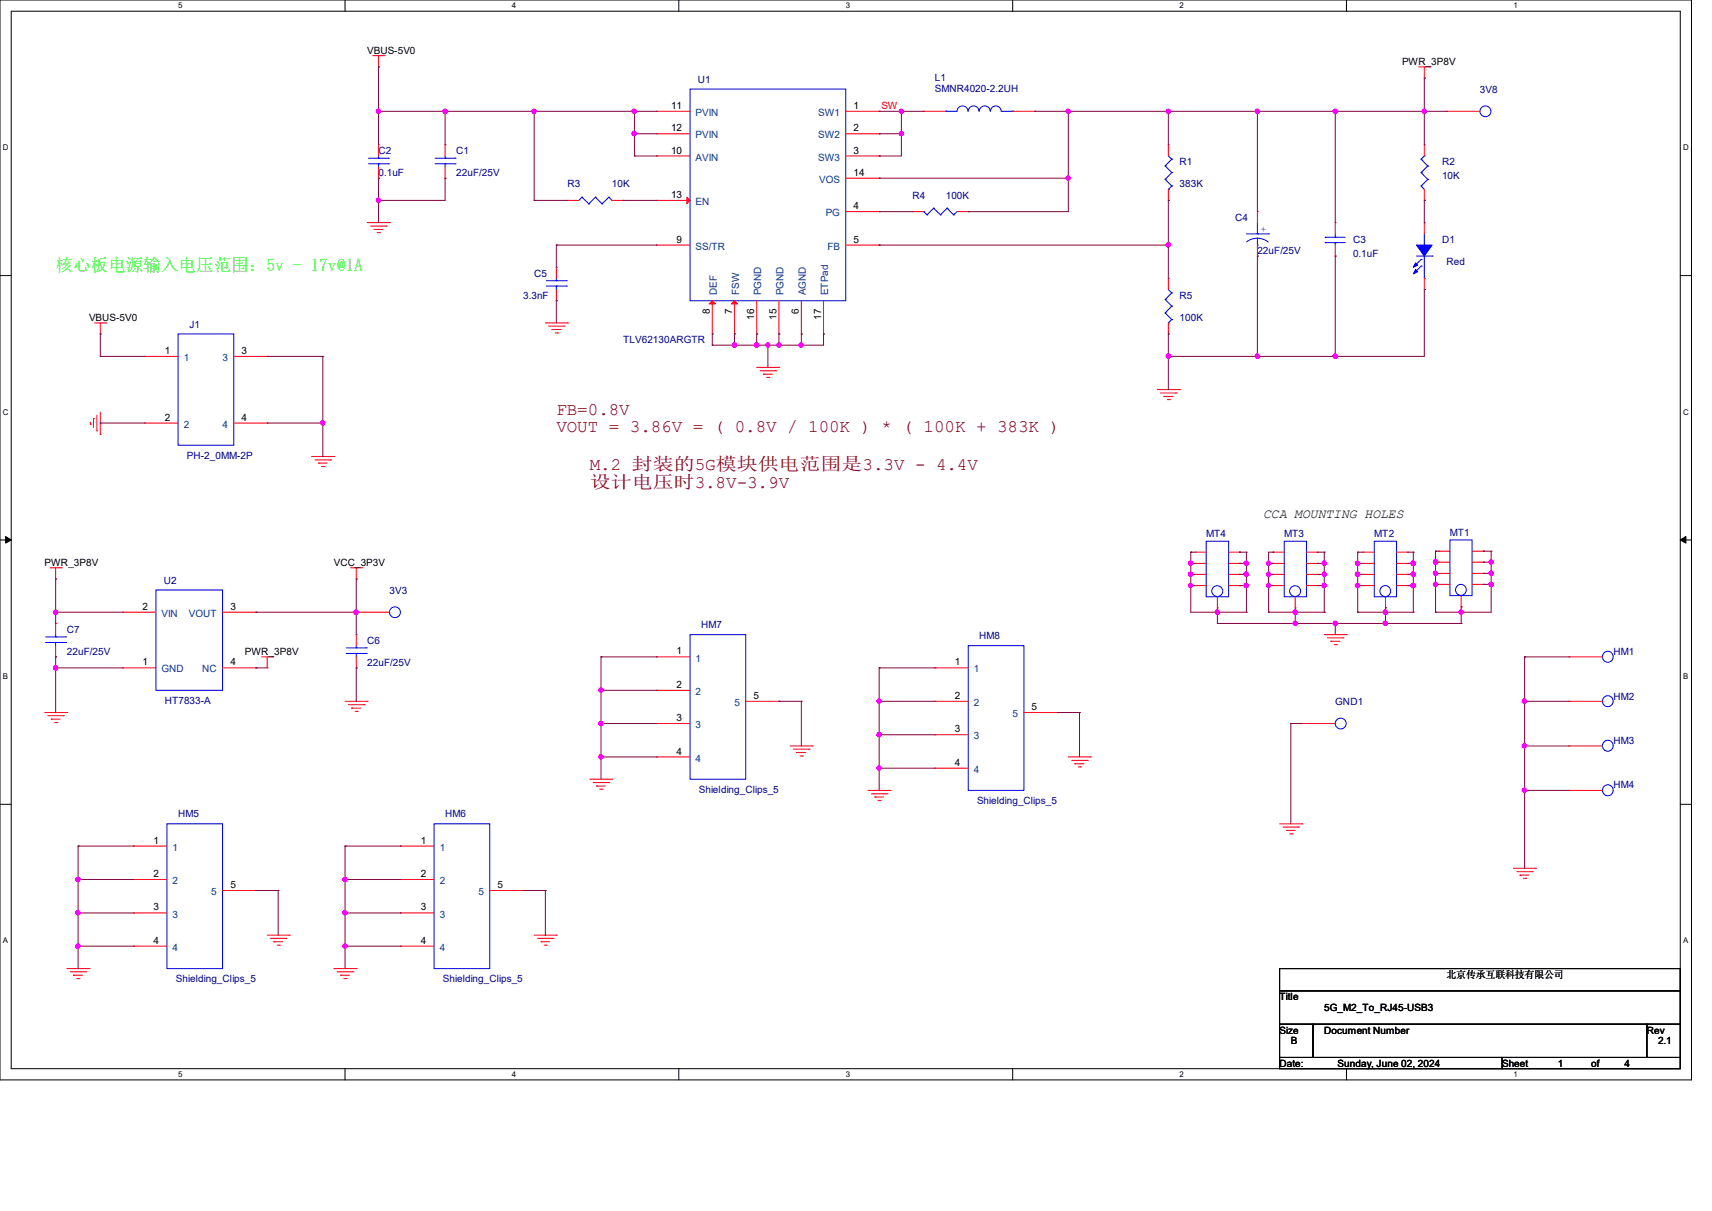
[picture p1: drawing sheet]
<svg xmlns="http://www.w3.org/2000/svg" width="297mm" height="210mm" viewBox="0 0 297 210" stroke-linecap="round" stroke-linejoin="round" font-family="sans-serif">
<path d="M0 0h293.5v187.3h-293.5zM1.9 1.9h289.6v183.4h-289.6z" fill="none" stroke="#000" stroke-width=".17"/>
<g fill="#fff">
<path d="M30.9 .2h.8v1.5h-.8z"/>
<path d="M30.9 185.5h.8v1.6h-.8z"/>
</g>
<path d="M59.9 0v1.9M59.9 185.3v2" fill="none" stroke="#000" stroke-width=".17"/>
<g fill="#fff">
<path d="M88.8 .2h.8v1.5h-.8z"/>
<path d="M88.8 185.5h.8v1.6h-.8z"/>
</g>
<path d="M117.8 0v1.9M117.8 185.3v2" fill="none" stroke="#000" stroke-width=".17"/>
<g fill="#fff">
<path d="M146.7 .2h.8v1.5h-.8z"/>
<path d="M146.7 185.5h.8v1.6h-.8z"/>
</g>
<path d="M175.7 0v1.9M175.7 185.3v2" fill="none" stroke="#000" stroke-width=".17"/>
<g fill="#fff">
<path d="M204.6 .2h.8v1.5h-.8z"/>
<path d="M204.6 185.5h.8v1.6h-.8z"/>
</g>
<path d="M233.6 0v1.9M233.6 185.3v2" fill="none" stroke="#000" stroke-width=".17"/>
<g fill="#fff">
<path d="M262.6 .2h.7v1.5h-.7z"/>
<path d="M262.6 185.5h.7v1.6h-.7z"/>
<path d="M.5 24.8h1v1.6h-1z"/>
<path d="M292 24.8h1v1.6h-1z"/>
<path d="M.5 70.7h1v1.5h-1z"/>
<path d="M292 70.7h1v1.5h-1z"/>
</g>
<path d="M0 47.8h1.9M291.5 47.8h2" fill="none" stroke="#000" stroke-width=".17"/>
<g fill="#fff">
<path d="M.5 116.5h.9v1.6h-.9z"/>
<path d="M292 116.5h.9v1.6h-.9z"/>
</g>
<path d="M0 93.6h1.9M291.5 93.6h2" fill="none" stroke="#000" stroke-width=".17"/>
<path d="M1 93l.9 .6-.9 .6zM291.5 93.6l1-.6v1.2z" fill="#000" stroke="#000" stroke-width=".17"/>
<g fill="#fff">
<path d="M.5 162.4h.9v1.5h-.9z"/>
<path d="M292 162.4h.9v1.5h-.9z"/>
</g>
<path d="M0 139.5h1.9M291.5 139.5h2M222 168h69.5v3.8h-69.5zM222 171.8h69.5v5.8h-69.5zM222 177.6h5.8v5.8h-5.8zM227.8 177.6h57.9v5.8h-57.9zM285.7 177.6h5.8v5.8h-5.8zM222 183.4h38.6v1.9h-38.6zM260.6 183.4h30.9v1.9h-30.9z" fill="none" stroke="#000" stroke-width=".17"/>
<g fill="none" stroke="#f00" stroke-width=".17">
<path d="M64.7 9.7h1.9M65.7 11.6h.1M65.7 9.7v1.9M66.6 9.7h.1M113.9 19.3h.1M113.9 19.3h5.8M146.7 19.3h5.8M152.5 19.3h.1M160.2 19.3h.1M160.2 19.3h3.9M175.7 19.3h3.8M179.5 19.3h.1"/>
<path d="M246.1 11.6h2M247.1 13.5h.1M247.1 11.6v1.9M248.1 11.6h.1M251 19.3h.1M251 19.3h5.8M63.7 38.6h3.9M64.3 39.2h2.7M64.9 39.8h.1M64.9 39.8h1.5M65.7 25.1h.1M65.7 30.9h.1"/>
<path d="M65.7 25.1v2M65.7 29v1.9M67 39.2h.1M67.6 38.6h.1M77.2 25.1h.1M77.2 30.9h.1M77.2 25.1v2M77.2 29v1.9M98.5 34.8h.1M98.5 34.8h1.9M106.2 34.8h1.9M108.1 34.8h.1"/>
<path d="M113.9 23.2h.1M113.9 27.1h.1M113.9 34.8h.1M113.9 23.2h5.8M113.9 27.1h5.8M113.9 34.8h5.8M146.7 23.2h5.8M146.7 27.1h5.8M146.7 36.7h5.8M146.7 30.9h5.8M152.5 23.2h.1M152.5 27.1h.1"/>
<path d="M152.5 36.7h.1M152.5 30.9h.1M158.3 36.7h.1M158.3 36.7h1.9M166 36.7h2M168 36.7h.1M202.7 25.1h.1M202.7 34.8h.1M202.7 25.1v2M202.7 32.9v1.9M218.1 36.7h.1M218.1 36.7v1.9"/>
<path d="M231.6 38.6h.1M231.6 38.6v2M247.1 34.8h.1M247.1 25.1h.1M247.1 38.6h.1M247.1 25.1v2M247.1 32.9v1.9M247.1 38.6v2M16.4 56h2M17.4 57.9h.1M17.4 56v1.9M18.4 56h.1"/>
<path d="M65.4 40.3h.4M65.8 40.3h.1M94.6 56h3.9M95.2 56.6h2.7M95.8 57.1h.1M95.8 57.1h1.5M96.4 57.7h.3M96.5 46.4h.1M96.5 52.2h.1M96.5 46.4v1.9M96.5 50.2v2M96.7 57.7h.1"/>
<path d="M97.9 56.6h.1M98.5 56h.1M113.9 42.5h.1M113.9 42.5h5.8M123.6 57.9h.1M123.6 52.2v5.7M127.4 57.9h.1M127.4 52.2v5.7M131.3 57.9h.1M131.3 52.2v5.7M135.1 57.9h.1M135.1 52.2v5.7"/>
<path d="M139 57.9h.1M139 52.2v5.7M142.9 57.9h.1M142.9 52.2v5.7M146.7 42.5h5.8M152.5 42.5h.1M202.7 48.3h.1M202.7 57.9h.1M202.7 48.3v1.9M202.7 56v1.9M218.1 44.4h.1M218.1 42.5v1.9"/>
<path d="M231.6 44.4h.1M231.6 42.5v1.9M247.1 50.2h.1M247.1 48.3v1.9M15.7 73.6h.1M15.7 73.2v.4M16.2 72.6h.1M16.2 72.6v1.5M16.8 74.7h.1M16.8 72v2.7M17.4 75.3h.1M17.4 71.5v3.8"/>
<path d="M25.1 61.8h.1M25.1 73.4h.1M25.1 61.8h5.8M25.1 73.4h5.8M40.6 61.8h5.8M40.6 73.4h5.8M46.4 61.8h.1M46.4 73.4h.1M54.1 79.2h3.8M54.7 79.8h2.7M57.4 79.8h.1M57.9 79.2h.1"/>
<path d="M131.3 63.7h3.8M131.9 64.3h2.7M132.5 64.9h.1M132.5 64.9h1.5M133 65.4h.4M133.4 65.4h.1M134.6 64.3h.1M135.1 63.7h.1M200.8 67.6h3.8M201.3 68.2h2.7M201.9 68.7h.1M201.9 68.7h1.6"/>
<path d="M202.5 69.3h.4M202.9 69.3h.1M204 68.2h.1M204.6 67.6h.1M8.7 98.5h1.9M9.7 98.5v1.9M10.6 98.5h.1M55.2 80.3h.1M55.2 80.3h1.6M55.8 80.9h.4M56.2 80.9h.1M60.8 98.5h1.9"/>
<path d="M61.8 98.5v1.9M62.7 98.5h.1M207.3 95.8h.1M207.3 97.7h.1M207.3 99.6h.1M207.3 95.8h2M207.3 97.7h2M207.3 99.6h2M213.1 95.8h2M213.1 97.7h2M213.1 99.6h2M215.1 99.6h.1"/>
<path d="M215.1 97.7h.1M215.1 95.8h.1M220.9 95.8h.1M220.9 97.7h.1M220.9 99.6h.1M220.9 95.8h1.9M220.9 97.7h1.9M220.9 99.6h1.9M226.7 95.8h1.9M226.7 97.7h1.9M226.7 99.6h1.9M228.6 99.6h.1"/>
<path d="M228.6 97.7h.1M228.6 95.8h.1M236.5 95.8h.1M236.5 97.7h.1M236.5 99.6h.1M236.5 95.8h1.9M236.5 97.7h1.9M236.5 99.6h1.9M242.3 95.8h1.9M242.3 97.7h1.9M242.3 99.6h1.9M244.2 99.6h.1"/>
<path d="M244.2 97.7h.1M244.2 95.8h.1M249.6 95.6h.1M249.6 97.5h.1M249.6 99.4h.1M249.6 95.6h1.9M249.6 97.5h1.9M249.6 99.4h1.9M255.4 95.6h1.9M255.4 97.5h1.9M255.4 99.4h1.9M257.3 99.4h.1"/>
<path d="M257.3 97.5h.1M257.3 95.6h.1M9.7 100.4h.1M9.7 108.1h.1M9.7 113.9h.1M9.7 108.1v2M9.7 112v1.9M21.3 115.8h.1M21.3 106.2h.1M21.3 115.8h5.8M21.3 106.2h5.8M38.6 115.8h5.8"/>
<path d="M38.6 106.2h5.8M44.4 115.8h.1M44.4 106.2h.1M45.4 113.9h1.9M46.4 115.8h.1M46.4 113.9v1.9M47.3 113.9h.1M61.8 100.4h.1M61.8 110.1h.1M61.8 115.8h.1M61.8 106.2h.1M61.8 110.1v1.9"/>
<path d="M61.8 113.9v1.9M61.8 106.2h5.8M113.9 113.9h.1M113.9 119.7h.1M113.9 113.9h5.8M113.9 119.7h5.8M162.2 115.8h.1M162.2 115.8h5.8M207.3 101.6h.1M207.3 101.6h2M211.2 105.4h.1M211.2 103.5v1.9"/>
<path d="M213.1 101.6h2M215.1 101.6h.1M220.9 101.6h.1M220.9 101.6h1.9M224.7 105.4h.1M224.7 103.5v1.9M226.7 101.6h1.9M228.6 101.6h.1M229.7 110.1h3.9M230.3 110.6h2.7M230.9 111.2h.1M230.9 111.2h1.6"/>
<path d="M231.5 111.8h.4M231.9 111.8h.1M233 110.6h.1M233.6 110.1h.1M236.5 101.6h.1M236.5 101.6h1.9M240.4 105.4h.1M240.4 103.5v1.9M242.3 101.6h1.9M244.2 101.6h.1M249.6 101.3h.1M249.6 101.3h1.9"/>
<path d="M253.5 105.2h.1M253.5 103.3v1.9M255.4 101.3h1.9M257.3 101.3h.1M272.2 113.9h.1M272.2 113.9h5.8M7.7 123.6h3.9M8.3 124.1h2.7M8.9 124.7h.1M8.9 124.7h1.6M9.5 125.3h.4M9.9 125.3h.1"/>
<path d="M11 124.1h.1M11.6 123.6h.1M59.9 121.6h3.8M60.5 122.2h2.7M61 122.8h.1M61 122.8h1.6M61.6 123.4h.4M62 123.4h.1M63.2 122.2h.1M63.7 121.6h.1M102.3 135.1h3.9M102.9 135.7h2.7"/>
<path d="M103.5 136.3h.1M103.5 136.3h1.5M104.1 136.9h.3M104.4 136.9h.1M105.6 135.7h.1M106.2 135.1h.1M113.9 125.5h.1M113.9 131.3h.1M113.9 131.3h5.8M113.9 125.5h5.8M129.4 121.6h5.7M135.1 121.6h.1"/>
<path d="M137.1 129.4h3.8M137.7 129.9h2.7M138.2 130.5h.1M138.2 130.5h1.6M138.8 131.1h.4M139.2 131.1h.1M140.4 129.9h.1M140.9 129.4h.1M150.6 137.1h3.8M151.2 137.7h2.7M151.8 138.2h.1M151.8 138.2h1.5"/>
<path d="M152.3 138.8h.4M152.7 138.8h.1M153.9 137.7h.1M154.4 137.1h.1M162.2 121.6h.1M162.2 127.4h.1M162.2 133.2h.1M162.2 121.6h5.8M162.2 127.4h5.8M162.2 133.2h5.8M177.6 123.6h5.8M183.4 123.6h.1"/>
<path d="M185.3 131.3h3.9M185.9 131.9h2.7M186.5 132.5h.1M186.5 132.5h1.5M187.1 133h.4M187.5 133h.1M188.6 131.9h.1M189.2 131.3h.1M225.9 125.5h.1M225.9 125.5h5.7M272.2 137.1h.1M272.2 129.4h.1"/>
<path d="M272.2 121.6h.1M272.2 121.6h5.8M272.2 129.4h5.8M272.2 137.1h5.8M23.2 146.7h.1M23.2 152.5h.1M23.2 158.3h.1M23.2 146.7h5.8M23.2 152.5h5.8M23.2 158.3h5.8M38.6 154.4h5.8M44.4 154.4h.1"/>
<path d="M69.5 146.7h.1M69.5 152.5h.1M69.5 158.3h.1M69.5 146.7h5.8M69.5 152.5h5.8M69.5 158.3h5.8M85 154.4h5.8M90.8 154.4h.1M222 142.9h3.9M222.6 143.4h2.7M223.2 144h.1M223.2 144h1.5"/>
<path d="M223.7 144.6h.5M224.2 144.6h.1M225.3 143.4h.1M225.9 142.9h.1M262.6 150.6h3.8M263.1 151.2h2.8M263.7 151.8h.1M263.7 151.8h1.6M264.3 152.3h.4M264.7 152.3h.1M265.9 151.2h.1M266.4 150.6h.1"/>
<path d="M11.6 168h3.9M12.2 168.5h2.7M12.7 169.1h.1M12.7 169.1h1.6M13.3 169.7h.4M13.7 169.7h.1M14.9 168.5h.1M15.5 168h.1M23.2 164.1h.1M23.2 164.1h5.8M46.4 162.2h3.8M46.9 162.7h2.7"/>
<path d="M47.5 163.3h.1M47.5 163.3h1.6M48.1 163.9h.4M48.5 163.9h.1M49.6 162.7h.1M50.2 162.2h.1M57.9 168h3.9M58.5 168.5h2.7M59.1 169.1h.1M59.1 169.1h1.5M59.6 169.7h.5M60.1 169.7h.1"/>
<path d="M61.2 168.5h.1M61.8 168h.1M69.5 164.1h.1M69.5 164.1h5.8M92.7 162.2h3.8M93.3 162.7h2.7M93.9 163.3h.1M93.9 163.3h1.5M94.4 163.9h.4M94.8 163.9h.1M96 162.7h.1M96.5 162.2h.1"/>
</g>
<g fill="none" stroke="#00f" stroke-width=".17">
<path d="M119.7 15.5h27v36.7h-27zM164.1 19.3h.1M164.1 19.3h1.9a.95 .95 0 0 1 1-.9 .95 .95 0 0 1 .9 .9M168 19.3a.93 .93 0 0 1 .9-.9 .93 .93 0 0 1 .9 .9M169.9 19.3a.95 .95 0 0 1 .9-.9 .95 .95 0 0 1 1 .9M171.8 19.3a.93 .93 0 0 1 1-.9 .93 .93 0 0 1 .9 .9M173.7 19.3h2M175.7 19.3h.1M63.9 28.4h3.5M63.9 27.4h3.5M65.7 27.4h.1M65.7 28.4h.1"/>
<path d="M65.7 27.1v.3M65.7 28.4v.6M67.4 28.4h.1M67.4 27.4h.1M75.5 28.4h3.5M75.5 27.4h3.5M77.2 27.4h.1M77.2 28.4h.1M77.2 27.1v.3M77.2 28.4v.6M79 28.4h.1M79 27.4h.1"/>
<path d="M101 34.2h.1M101 34.2l-.6 .6M101 34.2l1.2 1.1M102.2 35.3h.1M103.3 34.2h.1M103.3 34.2l-1.1 1.1M103.3 34.2l1.1 1.1M104.4 35.3h.1M105.6 34.2h.1M105.6 34.2l-1.2 1.1M105.6 34.2l.6 .6M106.2 34.8h.1"/>
<path d="M160.2 36.7h.1M160.2 36.7l.6 .6M160.8 37.3h.1M162 36.1h.1M162 36.1l1.2 1.2M162 36.1l-1.2 1.2M163.2 37.3h.1M164.3 36.1h.1M164.3 36.1l1.1 1.2M164.3 36.1l-1.1 1.2M165.4 37.3h.1M166 36.7l-.6 .6"/>
<path d="M202.1 28.8h.1M202.1 31.1h.1M202.1 28.8l1.2 1.1M202.1 31.1l1.2 1.2M202.7 32.9h.1M202.7 27.1l.6 .5M203.3 27.6h.1M203.3 29.9h.1M203.3 32.3h.1M203.3 27.6l-1.2 1.2M203.3 29.9l-1.2 1.2M203.3 32.3l-.6 .6"/>
<path d="M218.1 38.6v2M246.5 32.3h.1M246.5 29.9h.1M246.5 27.6h.1M246.5 32.3l.6 .6M246.5 29.9l1.2 1.2M246.5 27.6l1.2 1.2M247.1 27.1h.1M247.1 27.1l-.6 .5M247.7 31.1h.1M247.7 28.8h.1M247.7 31.1l-1.2 1.2"/>
<path d="M247.7 28.8l-1.2 1.1M30.9 57.9h9.7v19.3h-9.7zM94.8 49.6h3.5M94.8 48.7h3.5M96.5 48.7h.1M96.5 49.6h.1M96.5 48.3v.4M96.5 49.6v.6M98.3 49.6h.1M98.3 48.7h.1M202.1 51.9h.1M202.1 54.3h.1"/>
<path d="M202.1 51.9l1.2 1.2M202.1 54.3l1.2 1.1M202.7 56h.1M202.7 50.2l.6 .6M203.3 50.8h.1M203.3 53.1h.1M203.3 55.4h.1M203.3 50.8l-1.2 1.1M203.3 53.1l-1.2 1.2M203.3 55.4l-.6 .6M216.2 40.6h3.9M218.1 42.5h.1"/>
<path d="M218.1 40.6h.1M218.1 41.3l1.2 .3 .7 .4M218.1 41.3l-.8 .1-1 .5M218.1 41.3v1.2M220.1 40.6h.1M229.9 41.1h.1M229.9 42.1h.1M229.9 41.1h3.5M229.9 42.1h3.5M231.6 42.1h.1M231.6 41.1h.1M231.6 40.6v.5"/>
<path d="M231.6 42.1v.4M245.7 44.4h2.8M246.5 45h.1M246.5 46.1h.1M246.5 45l-1.1 1.1M246.5 46.1l-1.1 1.2M247.1 42.5h.1M247.1 48.3h.1M247.1 40.6v1.9M247.1 44.4v3.9M248.5 44.4h.1M209.3 93.9h3.8v9.6h-3.8z"/>
<path d="M222.8 93.9h3.9v9.6h-3.9zM238.4 93.9h3.9v9.6h-3.9zM251.5 93.6h3.9v9.7h-3.9zM7.9 111.4h3.5M7.9 110.4h3.5M9.7 110.4h.1M9.7 111.4h.1M9.7 110.1v.3M9.7 111.4v.6M11.4 111.4h.1M11.4 110.4h.1M27.1 102.3h11.5v17.4h-11.5z"/>
<path d="M60.1 113.3h3.4M60.1 112.4h3.4M61.8 112.4h.1M61.8 113.3h.1M61.8 112v.4M61.8 113.3v.6M63.5 113.3h.1M63.5 112.4h.1M119.7 110.1h9.7v25h-9.7zM168 112h9.6v25.1h-9.6zM29 142.9h9.6v25.1h-9.6zM75.3 142.9h9.7v25.1h-9.7z"/>
<circle cx="257.7" cy="19.3" r=".94"/>
<circle cx="68.5" cy="106.2" r=".94"/>
<circle cx="211.2" cy="102.5" r=".94"/>
<circle cx="224.7" cy="102.5" r=".94"/>
<circle cx="240.3" cy="102.5" r=".94"/>
<circle cx="253.4" cy="102.3" r=".94"/>
<circle cx="278.9" cy="113.9" r=".94"/>
<circle cx="232.6" cy="125.5" r=".94"/>
<circle cx="278.9" cy="129.3" r=".94"/>
<circle cx="278.9" cy="121.6" r=".94"/>
<circle cx="278.9" cy="137" r=".94"/>
</g>
<g fill="#f00" stroke="#f00" stroke-width=".17">
<path d="M119.2 34.2l.5 .6-.5 .5z"/>
<path d="M123 52.7l.6-.5 .5 .5z"/>
<path d="M126.9 52.7l.5-.5 .6 .5z"/>
</g>
<g fill="#00f" stroke="#00f" stroke-width=".17">
<path d="M245.7 42.5h2.8l-1.4 1.9z" fill-rule="evenodd"/>
<path d="M245.6 46.7l.4 .4-.8 .4z" fill-rule="evenodd"/>
<path d="M245.6 45.6l.4 .4-.8 .4z" fill-rule="evenodd"/>
</g>
<g fill="none" stroke="#800040" stroke-width=".17">
<path d="M65.7 11.6h.1M65.7 19.3h.1M65.7 11.6v13.5M65.7 19.3h48.2M77.2 19.3h.1M77.2 19.3v5.8M92.7 19.3h.1M92.7 19.3v15.5M110.1 19.3h.1M110.1 19.3v7.8M152.5 19.3h.1M152.5 19.3h7.7"/>
<path d="M156.4 19.3h.1M156.4 19.3v7.8h-3.9M179.5 19.3h.1M179.5 19.3h71.5M185.3 19.3h.1M185.3 19.3v17.4h-17.3M202.7 19.3h.1M202.7 19.3v5.8M218.1 19.3h.1M218.1 19.3v17.4M231.6 19.3h.1M231.6 19.3v19.3"/>
<path d="M247.1 13.5h.1M247.1 19.3h.1M247.1 13.5v11.6M65.7 30.9h.1M65.7 34.8h.1M65.7 30.9v7.7M77.2 30.9h.1M77.2 30.9v3.9h-11.5M92.7 34.8h.1M92.7 34.8h5.8M108.1 34.8h.1M108.1 34.8h5.8"/>
<path d="M110.1 23.2h.1M110.1 27.1h.1M110.1 23.2h3.8M110.1 27.1h3.8M152.5 23.2h.1M152.5 27.1h.1M152.5 36.7h.1M152.5 30.9h.1M152.5 23.2h3.9M152.5 36.7h5.8M152.5 30.9h32.8M156.4 23.2h.1"/>
<path d="M168 36.7h.1M185.3 30.9h.1M202.7 34.8h.1M202.7 34.8v13.5M247.1 34.8h.1M247.1 34.8v3.8M17.4 57.9h.1M17.4 57.9v3.9M96.5 42.5h.1M96.5 52.2h.1M96.5 42.5h17.4M96.5 42.5v3.9"/>
<path d="M96.5 52.2v3.8M123.6 57.9h.1M123.6 59.9h.1M123.6 57.9v2M127.4 57.9h.1M127.4 59.9h.1M127.4 57.9v2M131.3 57.9h.1M131.3 59.9h.1M131.3 57.9v2M133.2 59.9h.1M133.2 59.9v3.8"/>
<path d="M135.1 57.9h.1M135.1 59.9h.1M135.1 57.9v2M139 57.9h.1M139 59.9h.1M139 57.9v2M142.9 57.9h.1M142.9 57.9v2h-19.3M152.5 42.5h.1M152.5 42.5h50.2M202.7 57.9h.1M202.7 42.5h.1"/>
<path d="M202.7 57.9v9.7M218.1 44.4h.1M218.1 44.4v17.4M231.6 44.4h.1M231.6 44.4v17.4M247.1 50.2h.1M247.1 50.2v11.6h-44.4M17.4 61.8h.1M17.4 73.4h.1M17.4 61.8h7.7M17.4 73.4h7.7M46.4 61.8h9.6"/>
<path d="M46.4 73.4h9.6M56 61.8h.1M56 73.4h.1M56 79.2h.1M56 61.8v17.4M202.7 61.8h.1M218.1 61.8h.1M231.6 61.8h.1M206.6 95.8h.1M206.6 97.7h.1M206.6 99.6h.1M206.6 95.8v10.4h9.6"/>
<path d="M206.6 95.8h.7M206.6 97.7h.7M206.6 99.6h.7M215.1 95.8h.1M215.1 97.7h.1M215.1 99.6h.1M215.1 95.8h1.1M215.1 97.7h1.1M215.1 99.6h1.1M216.2 95.8h.1M216.2 97.7h.1M216.2 99.6h.1"/>
<path d="M216.2 95.8v10.4M220.1 97.7h.1M220.1 99.6h.1M220.1 97.7h.8M220.1 99.6h.8M220.9 95.8h.1M220.9 95.8h-.8v10.4M228.6 95.8h1.1M228.6 97.7h1.1M228.6 99.6h1.1M229.7 95.8h.1M229.7 97.7h.1"/>
<path d="M229.7 99.6h.1M229.7 95.8v10.4M235.5 95.8h.1M235.5 97.7h.1M235.5 99.6h.1M235.5 95.8h1M235.5 95.8v10.4M235.5 97.7h1M235.5 99.6h1M244.2 95.8h1M244.2 97.7h1M244.2 99.6h1"/>
<path d="M245.2 95.8h.1M245.2 97.7h.1M245.2 99.6h.1M245.2 95.8v10.4M249 95.6h.1M249 97.5h.1M249 99.4h.1M249 95.6v10.6M249 95.6h.6M249 97.5h.6M249 99.4h.6M257.3 95.6h.1"/>
<path d="M257.3 97.5h.1M257.3 99.4h.1M257.3 95.6h1.4M257.3 97.5h1.4M257.3 99.4h1.4M258.7 95.6h.1M258.7 97.5h.1M258.7 99.4h.1M258.7 95.6v10.6h-9.7M9.7 115.8h.1M9.7 106.2h.1M9.7 100.4h.1"/>
<path d="M9.7 113.9h.1M9.7 115.8h11.6M9.7 106.2h11.6M9.7 100.4v7.7M9.7 113.9v9.7M44.4 106.2h.1M44.4 115.8h.1M44.4 115.8h2M44.4 106.2h17.4M61.8 106.2h.1M61.8 115.8h.1M61.8 100.4h.1"/>
<path d="M61.8 100.4v9.7M61.8 115.8v5.8M104.3 113.9h.1M104.3 119.7h.1M104.3 113.9h9.6M104.3 113.9v21.2M104.3 119.7h9.6M152.5 115.8h.1M152.5 115.8h9.7M152.5 115.8v21.3M206.6 101.6h.1M206.6 101.6h.7"/>
<path d="M211.2 106.2h.1M211.2 108.1h.1M211.2 105.4v2.7M211.2 108.1h42.3M215.1 101.6h.1M215.1 101.6h1.1M216.2 101.6h.1M216.2 106.2h.1M220.1 101.6h.1M220.1 106.2h.1M220.1 106.2h9.6M220.1 101.6h.8"/>
<path d="M224.7 106.2h.1M224.7 108.1h.1M224.7 105.4v2.7M228.6 101.6h1.1M229.7 101.6h.1M229.7 106.2h.1M231.6 108.1h.1M231.6 108.1v2M235.5 101.6h.1M235.5 106.2h.1M235.5 106.2h9.7M235.5 101.6h1"/>
<path d="M240.4 105.4h.1M240.4 108.1h.1M240.4 106.2h.1M240.4 105.4v2.7M244.2 101.6h1M245.2 101.6h.1M245.2 106.2h.1M249 101.3h.1M249 106.2h.1M249 101.3h.6M253.5 105.2h.1M253.5 106.2h.1"/>
<path d="M253.5 108.1h.1M253.5 105.2v2.9M257.3 101.3h.1M257.3 101.3h1.4M258.7 101.3h.1M264.5 113.9h.1M264.5 113.9v36.7M264.5 113.9h7.7M104.3 125.5h.1M104.3 131.3h.1M104.3 125.5h9.6M104.3 131.3h9.6"/>
<path d="M135.1 121.6h.1M135.1 121.6h3.9M139 121.6h.1M139 121.6v7.8M152.5 121.6h.1M152.5 127.4h.1M152.5 133.2h.1M152.5 121.6h9.7M152.5 127.4h9.7M152.5 133.2h9.7M183.4 123.6h.1M183.4 123.6h3.9"/>
<path d="M187.3 123.6h.1M187.3 123.6v7.7M223.9 125.5h.1M223.9 125.5v17.4M223.9 125.5h2M264.5 129.4h.1M264.5 121.6h.1M264.5 137.1h.1M264.5 129.4h7.7M264.5 121.6h7.7M264.5 137.1h7.7M13.5 146.7h.1"/>
<path d="M13.5 152.5h.1M13.5 158.3h.1M13.5 146.7h9.7M13.5 146.7v21.3M13.5 152.5h9.7M13.5 158.3h9.7M44.4 154.4h.1M44.4 154.4h3.9M48.3 154.4h.1M48.3 154.4v7.8M59.9 146.7h.1M59.9 152.5h.1"/>
<path d="M59.9 158.3h.1M59.9 146.7h9.6M59.9 152.5h9.6M59.9 158.3h9.6M59.9 146.7v21.3M90.8 154.4h.1M90.8 154.4h3.8M94.6 154.4h.1M94.6 154.4v7.8M13.5 164.1h.1M13.5 164.1h9.7M59.9 164.1h.1"/>
<path d="M59.9 164.1h9.6"/>
</g>
<g fill="#f0f" stroke="#f0f" stroke-width=".17">
<circle cx="9.7" cy="106.2" r=".38"/>
<circle cx="61.8" cy="106.2" r=".38"/>
<circle cx="9.7" cy="115.8" r=".38"/>
<circle cx="77.2" cy="19.3" r=".38"/>
<circle cx="65.6" cy="19.3" r=".37"/>
<circle cx="92.6" cy="19.3" r=".37"/>
<circle cx="65.6" cy="34.7" r=".37"/>
<circle cx="264.5" cy="121.6" r=".38"/>
<circle cx="264.5" cy="129.3" r=".38"/>
<circle cx="264.5" cy="137.1" r=".38"/>
<circle cx="156.3" cy="19.3" r=".37"/>
<circle cx="156.3" cy="23.2" r=".37"/>
<circle cx="185.3" cy="19.3" r=".37"/>
<circle cx="185.3" cy="30.9" r=".37"/>
<circle cx="202.7" cy="42.5" r=".38"/>
<circle cx="110" cy="23.2" r=".38"/>
<circle cx="110" cy="19.3" r=".38"/>
<circle cx="127.4" cy="59.8" r=".37"/>
<circle cx="131.2" cy="59.8" r=".37"/>
<circle cx="133.2" cy="59.8" r=".37"/>
<circle cx="139" cy="59.8" r=".38"/>
<circle cx="135.1" cy="59.8" r=".38"/>
<circle cx="247.1" cy="19.3" r=".37"/>
<circle cx="231.6" cy="19.3" r=".38"/>
<circle cx="218.1" cy="19.3" r=".37"/>
<circle cx="231.6" cy="61.8" r=".38"/>
<circle cx="218.1" cy="61.8" r=".37"/>
<circle cx="202.7" cy="61.8" r=".38"/>
<circle cx="202.7" cy="19.3" r=".38"/>
<circle cx="235.5" cy="97.7" r=".38"/>
<circle cx="249" cy="97.5" r=".37"/>
<circle cx="206.5" cy="99.6" r=".38"/>
<circle cx="206.5" cy="97.7" r=".38"/>
<circle cx="216.2" cy="99.6" r=".38"/>
<circle cx="216.2" cy="97.7" r=".38"/>
<circle cx="220.1" cy="99.6" r=".37"/>
<circle cx="220.1" cy="97.7" r=".37"/>
<circle cx="229.7" cy="97.7" r=".37"/>
<circle cx="245.2" cy="97.7" r=".38"/>
<circle cx="245.2" cy="99.6" r=".38"/>
<circle cx="258.7" cy="97.5" r=".37"/>
<circle cx="229.7" cy="99.6" r=".37"/>
<circle cx="229.7" cy="101.5" r=".37"/>
<circle cx="235.5" cy="99.6" r=".38"/>
<circle cx="235.5" cy="101.5" r=".38"/>
<circle cx="249" cy="101.3" r=".37"/>
<circle cx="249" cy="99.4" r=".37"/>
<circle cx="258.7" cy="99.4" r=".37"/>
<circle cx="206.5" cy="101.5" r=".38"/>
<circle cx="216.2" cy="101.5" r=".38"/>
<circle cx="220.1" cy="101.5" r=".37"/>
<circle cx="245.2" cy="101.5" r=".38"/>
<circle cx="258.7" cy="101.3" r=".37"/>
<circle cx="240.3" cy="106.2" r=".38"/>
<circle cx="211.2" cy="106.2" r=".37"/>
<circle cx="224.7" cy="106.2" r=".37"/>
<circle cx="240.3" cy="108.1" r=".38"/>
<circle cx="253.5" cy="106.2" r=".37"/>
<circle cx="224.7" cy="108.1" r=".37"/>
<circle cx="231.6" cy="108.1" r=".38"/>
<circle cx="13.5" cy="152.5" r=".38"/>
<circle cx="13.5" cy="158.3" r=".38"/>
<circle cx="13.5" cy="164.1" r=".38"/>
<circle cx="59.8" cy="158.3" r=".37"/>
<circle cx="59.8" cy="152.5" r=".37"/>
<circle cx="59.8" cy="164.1" r=".37"/>
<circle cx="104.2" cy="119.7" r=".37"/>
<circle cx="104.2" cy="125.5" r=".37"/>
<circle cx="104.2" cy="131.3" r=".37"/>
<circle cx="152.5" cy="121.6" r=".37"/>
<circle cx="152.5" cy="127.4" r=".37"/>
<circle cx="152.5" cy="133.2" r=".37"/>
<circle cx="56" cy="73.3" r=".37"/>
</g>
<text font-size="3" fill="#0f0" x="9.7" y="47">核心板电源输入电压范围：5v - 17v@1A</text>
<g font-size="3" fill="#800000">
<text x="96.5" y="71.9">FB=0.8V</text>
<text x="96.5" y="75">VOUT = 3.86V = ( 0.8V / 100K ) * ( 100K + 383K )</text>
<text x="102.3" y="81.6">M.2 封装的5G模块供电范围是3.3V - 4.4V</text>
<text x="102.3" y="84.6">设计电压时3.8V-3.9V</text>
</g>
<text font-size="2.3" x="219.1" y="89.7">CCA MOUNTING HOLES</text>
<g font-size="1.7">
<text x="63.7" y="9.4">VBUS-5V0</text>
<text x="243.2" y="11.3">PWR_3P8V</text>
<text x="116.4" y="18.9">11</text>
<text x="116.4" y="22.8">12</text>
<text x="148.1" y="18.9">1</text>
<text x="148.1" y="22.8">2</text>
<text x="116.4" y="26.6">10</text>
<text x="148.1" y="26.6">3</text>
<text x="116.4" y="34.3">13</text>
<text x="148.1" y="30.5">14</text>
<text x="148.1" y="36.3">4</text>
<text x="117.4" y="42.1">9</text>
<text x="148.1" y="42.1">5</text>
<text x="15.5" y="55.7">VBUS-5V0</text>
<text x="123.1" y="54.5" transform="rotate(-90 123.1 54.5)">8</text>
<text x="127" y="54.5" transform="rotate(-90 127 54.5)">7</text>
<text x="130.8" y="55.5" transform="rotate(-90 130.8 55.5)">16</text>
<text x="134.7" y="55.5" transform="rotate(-90 134.7 55.5)">15</text>
<text x="138.6" y="54.5" transform="rotate(-90 138.6 54.5)">6</text>
<text x="142.4" y="55.5" transform="rotate(-90 142.4 55.5)">17</text>
<text x="28.6" y="61.4">1</text>
<text x="41.9" y="61.4">3</text>
<text x="28.6" y="72.9">2</text>
<text x="41.9" y="72.9">4</text>
<text x="7.7" y="98.1">PWR_3P8V</text>
<text x="57.9" y="98.1">VCC_3P3V</text>
<text x="24.7" y="105.7">2</text>
<text x="40" y="105.7">3</text>
<text x="42.5" y="113.6">PWR_3P8V</text>
<text x="117.4" y="113.5">1</text>
<text x="24.7" y="115.4">1</text>
<text x="40" y="115.4">4</text>
<text x="117.4" y="119.3">2</text>
<text x="165.6" y="115.4">1</text>
<text x="117.4" y="125">3</text>
<text x="130.7" y="121.2">5</text>
<text x="165.6" y="121.2">2</text>
<text x="179" y="123.1">5</text>
<text x="117.4" y="130.8">4</text>
<text x="165.6" y="127">3</text>
<text x="165.6" y="132.8">4</text>
<text x="26.6" y="146.3">1</text>
<text x="73" y="146.3">1</text>
<text x="26.6" y="152.1">2</text>
<text x="40" y="154">5</text>
<text x="73" y="152.1">2</text>
<text x="86.3" y="154">5</text>
<text x="26.6" y="157.9">3</text>
<text x="73" y="157.9">3</text>
<text x="26.6" y="163.7">4</text>
<text x="73" y="163.7">4</text>
<text x="222" y="173.4">Title</text>
<text x="251" y="169.6">北京传承互联科技有限公司</text>
<text x="222" y="179.2">Size</text>
<text x="229.7" y="175.3">5G_M2_To_RJ45-USB3</text>
<text x="229.7" y="179.2">Document Number</text>
<text x="285.7" y="179.2">Rev</text>
<text x="222" y="185">Date:</text>
<text x="223.9" y="181.1">B</text>
<text x="232.1" y="185">Sunday, June 02, 2024</text>
<text x="260.6" y="185">Sheet</text>
<text x="270.2" y="185">1</text>
<text x="276" y="185">of</text>
<text x="281.8" y="185">4</text>
<text x="287.6" y="181.1">2.1</text>
</g>
<g font-size="1.7" fill="#000080">
<text x="121.1" y="14.4">U1</text>
<text x="162.2" y="14">L1</text>
<text x="162.2" y="15.9">SMNR4020-2.2UH</text>
<text x="256.7" y="16.1">3V8</text>
<text x="65.7" y="26.7">C2</text>
<text x="79.2" y="26.7">C1</text>
<text x="204.6" y="28.7">R1</text>
<text x="250.2" y="28.7">R2</text>
<text x="65.7" y="30.6">0.1uF</text>
<text x="79.2" y="30.6">22uF/25V</text>
<text x="98.5" y="32.5">R3</text>
<text x="106.2" y="32.5">10K</text>
<text x="158.3" y="34.5">R4</text>
<text x="164.1" y="34.5">100K</text>
<text x="204.6" y="32.5">383K</text>
<text x="250.2" y="31">10K</text>
<text x="214.3" y="38.3">C4</text>
<text x="92.7" y="48">C5</text>
<text x="218.1" y="44.1">22uF/25V</text>
<text x="234.7" y="42.2">C3</text>
<text x="234.7" y="44.5">0.1uF</text>
<text x="250.2" y="42.2">D1</text>
<text x="250.9" y="46">Red</text>
<text x="90.8" y="51.8">3.3nF</text>
<text x="204.6" y="51.8">R5</text>
<text x="32.8" y="56.9">J1</text>
<text x="108.1" y="59.5">TLV62130ARGTR</text>
<text x="204.6" y="55.7">100K</text>
<text x="32.4" y="79.6">PH-2_0MM-2P</text>
<text x="209.2" y="93.1">MT4</text>
<text x="222.8" y="93.1">MT3</text>
<text x="238.4" y="93.1">MT2</text>
<text x="251.5" y="92.9">MT1</text>
<text x="28.4" y="101.2">U2</text>
<text x="67.6" y="103">3V3</text>
<text x="11.6" y="109.7">C7</text>
<text x="11.6" y="113.6">22uF/25V</text>
<text x="63.7" y="111.7">C6</text>
<text x="121.6" y="109">HM7</text>
<text x="169.9" y="110.9">HM8</text>
<text x="279.9" y="113.6">HM1</text>
<text x="63.7" y="115.5">22uF/25V</text>
<text x="28.6" y="122.1">HT7833-A</text>
<text x="231.6" y="122.3">GND1</text>
<text x="279.9" y="121.3">HM2</text>
<text x="279.9" y="129">HM3</text>
<text x="121.2" y="137.5">Shielding_Clips_5</text>
<text x="279.9" y="136.7">HM4</text>
<text x="30.9" y="141.8">HM5</text>
<text x="77.2" y="141.8">HM6</text>
<text x="169.5" y="139.4">Shielding_Clips_5</text>
<text x="30.5" y="170.3">Shielding_Clips_5</text>
<text x="76.8" y="170.3">Shielding_Clips_5</text>
</g>
<g font-size="1.7" fill="#004080">
<text x="120.7" y="20.1">PVIN</text>
<text x="141.9" y="20.1">SW1</text>
<text x="120.7" y="24">PVIN</text>
<text x="120.7" y="27.9">AVIN</text>
<text x="141.9" y="24">SW2</text>
<text x="141.9" y="27.9">SW3</text>
<text x="120.7" y="35.6">EN</text>
<text x="142.1" y="31.7">VOS</text>
<text x="143.3" y="37.5">PG</text>
<text x="120.7" y="43.3">SS/TR</text>
<text x="143.5" y="43.3">FB</text>
<text x="124.4" y="51.2" transform="rotate(-90 124.4 51.2)">DEF</text>
<text x="128.2" y="51.2" transform="rotate(-90 128.2 51.2)">FSW</text>
<text x="132.1" y="51.2" transform="rotate(-90 132.1 51.2)">PGND</text>
<text x="135.9" y="51.2" transform="rotate(-90 135.9 51.2)">PGND</text>
<text x="139.8" y="51.2" transform="rotate(-90 139.8 51.2)">AGND</text>
<text x="143.7" y="51.2" transform="rotate(-90 143.7 51.2)">ETPad</text>
<text x="31.9" y="62.6">1</text>
<text x="38.6" y="62.6">3</text>
<text x="31.9" y="74.2">2</text>
<text x="38.6" y="74.2">4</text>
<text x="28" y="107">VIN</text>
<text x="32.8" y="107">VOUT</text>
<text x="28" y="116.6">GND</text>
<text x="35.1" y="116.6">NC</text>
<text x="120.7" y="114.7">1</text>
<text x="168.9" y="116.6">1</text>
<text x="120.7" y="120.5">2</text>
<text x="127.4" y="122.4">5</text>
<text x="168.9" y="122.4">2</text>
<text x="175.7" y="124.4">5</text>
<text x="120.7" y="126.3">3</text>
<text x="168.9" y="128.2">3</text>
<text x="120.7" y="132.1">4</text>
<text x="168.9" y="134">4</text>
<text x="29.9" y="147.5">1</text>
<text x="76.3" y="147.5">1</text>
<text x="29.9" y="153.3">2</text>
<text x="36.7" y="155.2">5</text>
<text x="76.3" y="153.3">2</text>
<text x="83" y="155.2">5</text>
<text x="29.9" y="159.1">3</text>
<text x="76.3" y="159.1">3</text>
<text x="29.9" y="164.9">4</text>
<text x="76.3" y="164.9">4</text>
</g>
<text font-size="1.7" fill="#f00" x="152.9" y="18.9">SW</text>
<text font-size="1.7" fill="#00f" x="218.7" y="40.2">+</text>
<g font-size="1.4">
<text x="30.9" y="1.4">5</text>
<text x="88.8" y="1.4">4</text>
<text x="146.7" y="1.4">3</text>
<text x="204.6" y="1.4">2</text>
<text x="262.6" y="1.4">1</text>
<text x=".5" y="26.1">D</text>
<text x="292" y="26.1">D</text>
<text x=".5" y="71.9">C</text>
<text x="292" y="71.9">C</text>
<text x=".5" y="117.8">B</text>
<text x="292" y="117.8">B</text>
<text x=".5" y="163.6">A</text>
<text x="292" y="163.6">A</text>
<text x="30.9" y="186.8">5</text>
<text x="88.8" y="186.8">4</text>
<text x="146.7" y="186.8">3</text>
<text x="204.6" y="186.8">2</text>
<text x="262.6" y="186.8">1</text>
</g>
</svg>
